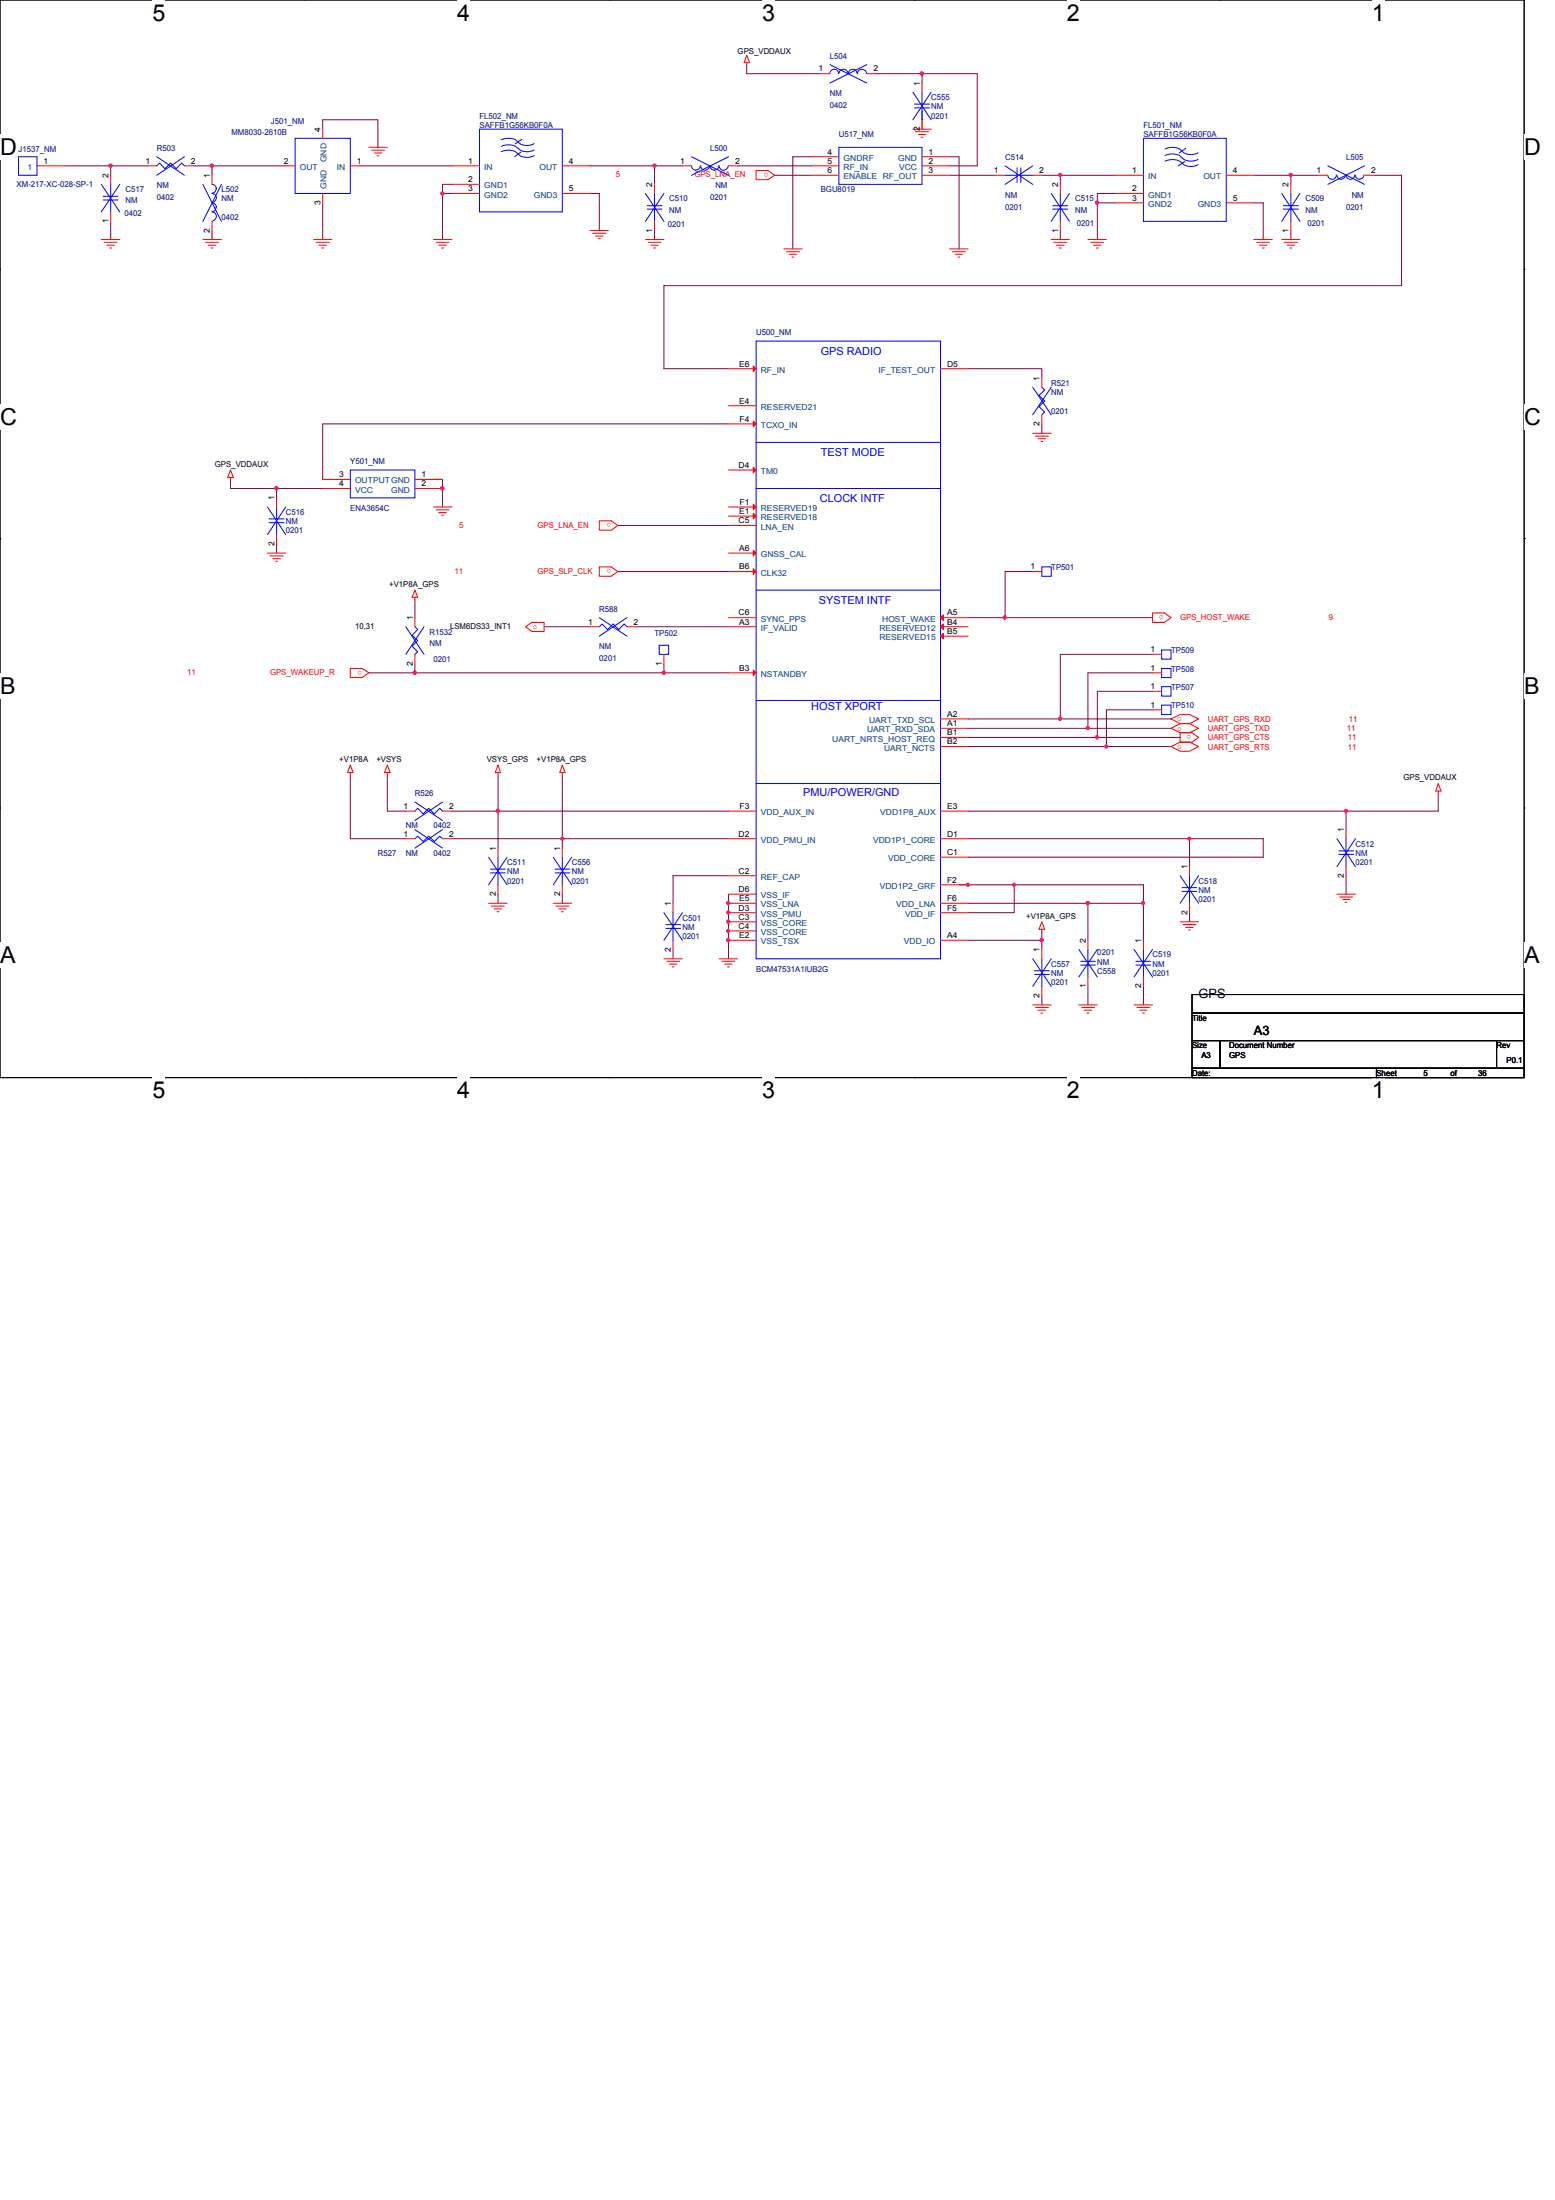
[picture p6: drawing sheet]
<svg xmlns="http://www.w3.org/2000/svg" width="210mm" height="297mm" viewBox="0 0 210 297" stroke-linecap="round" stroke-linejoin="round" font-family="sans-serif">
<path d="M0 0h205.7v145.5h-205.7z" fill="none" stroke="#000" stroke-width=".13"/>
<g fill="#fff">
<path d="M20.6 0h1.7v3.5h-1.7z"/>
<path d="M20.6 145.5h1.7v3.5h-1.7z"/>
</g>
<path d="M41.1 0h.1M41.1 145.5h.1" fill="none" stroke="#000" stroke-width=".13"/>
<g fill="#fff">
<path d="M61.7 0h1.8v3.5h-1.8z"/>
<path d="M61.7 145.5h1.8v3.5h-1.8z"/>
</g>
<path d="M82.3 0h.1M82.3 145.5h.1" fill="none" stroke="#000" stroke-width=".13"/>
<g fill="#fff">
<path d="M102.9 0h1.7v3.5h-1.7z"/>
<path d="M102.9 145.5h1.7v3.5h-1.7z"/>
</g>
<path d="M123.4 0h.1M123.4 145.5h.1" fill="none" stroke="#000" stroke-width=".13"/>
<g fill="#fff">
<path d="M144 0h1.8v3.5h-1.8z"/>
<path d="M144 145.5h1.8v3.5h-1.8z"/>
</g>
<path d="M164.6 0h.1M164.6 145.5h.1" fill="none" stroke="#000" stroke-width=".13"/>
<g fill="#fff">
<path d="M185.2 0h1.7v3.5h-1.7z"/>
<path d="M185.2 145.5h1.7v3.5h-1.7z"/>
<path d="M0 18.2h2.2v3.4h-2.2z"/>
<path d="M205.7 18.2h2.3v3.4h-2.3z"/>
<path d="M0 54.5h2.2v3.5h-2.2z"/>
<path d="M205.7 54.5h2.3v3.5h-2.3z"/>
</g>
<path d="M0 36.4h.1M205.7 36.4h.1" fill="none" stroke="#000" stroke-width=".13"/>
<g fill="#fff">
<path d="M0 90.9h2.1v3.5h-2.1z"/>
<path d="M205.7 90.9h2.1v3.5h-2.1z"/>
</g>
<path d="M0 72.7h.1M205.7 72.7h.1" fill="none" stroke="#000" stroke-width=".13"/>
<g fill="#fff">
<path d="M0 127.3h2.1v3.4h-2.1z"/>
<path d="M205.7 127.3h2.1v3.4h-2.1z"/>
</g>
<path d="M0 109.1h.1M205.7 109.1h.1" fill="none" stroke="#000" stroke-width=".13"/>
<path d="M8.7 22.4h11.2M26.1 22.4h2.5M28.6 31.1v1.2M79.7 22.4h8.6M185.5 23.7h3.7v14.9" fill="none" stroke="#800040" stroke-width=".13"/>
<path d="M14.7 22.2h.4l.1 .2-.1 .1-.2 .1-.2-.1z" fill-rule="evenodd" fill="#f0f"/>
<path d="M14.7 22.2h.4l.1 .2-.1 .1-.2 .1-.2-.1z" fill="none" stroke="#f0f" stroke-width=".13"/>
<path d="M128.2 23.7h6.2M174.2 23.7h3.8M43.6 57.2h54.7M49.8 90.8h6.2" fill="none" stroke="#800040" stroke-width=".13"/>
<path d="M55.8 90.7h.3l.1 .1-.1 .2-.1 .1-.2-.1z" fill-rule="evenodd" fill="#f0f"/>
<path d="M55.8 90.7h.3l.1 .1-.1 .2-.1 .1-.2-.1z" fill="none" stroke="#f0f" stroke-width=".13"/>
<path d="M100.8 8.7v1.2M48.6 22.4h12.4M99.6 22.4h9.9M174.2 23.7v1.2M37.3 66h6.3M130.7 98.3h16.2M130.7 97.1h12.4M130.7 99.6h17.4M130.7 100.8h18.7" fill="none" stroke="#800040" stroke-width=".13"/>
<path d="M37.1 65.8h.4v.1v.2l-.2 .1-.2-.1z" fill-rule="evenodd" fill="#f0f"/>
<path d="M37.1 65.8h.4v.1v.2l-.2 .1-.2-.1z" fill="none" stroke="#f0f" stroke-width=".13"/>
<path d="M104.6 23.7h4.9M59.7 66v2.5M143.1 88.3v8.8h15" fill="none" stroke="#800040" stroke-width=".13"/>
<path d="M142.9 96.9h.4v.1v.2l-.2 .1-.2-.1z" fill-rule="evenodd" fill="#f0f"/>
<path d="M142.9 96.9h.4v.1v.2l-.2 .1-.2-.1z" fill="none" stroke="#f0f" stroke-width=".13"/>
<path d="M155.6 90.8h-8.7v7.5h11.2" fill="none" stroke="#800040" stroke-width=".13"/>
<path d="M146.7 98.1h.3l.1 .2-.1 .1-.2 .1-.1-.1z" fill-rule="evenodd" fill="#f0f"/>
<path d="M146.7 98.1h.3l.1 .2-.1 .1-.2 .1-.1-.1z" fill="none" stroke="#f0f" stroke-width=".13"/>
<path d="M155.6 93.3h-7.5v6.3h11.2" fill="none" stroke="#800040" stroke-width=".13"/>
<path d="M147.9 99.4h.3l.1 .1-.1 .2-.1 .1-.2-.1z" fill-rule="evenodd" fill="#f0f"/>
<path d="M147.9 99.4h.3l.1 .1-.1 .2-.1 .1-.2-.1z" fill="none" stroke="#f0f" stroke-width=".13"/>
<path d="M149.4 95.8v5h8.7" fill="none" stroke="#800040" stroke-width=".13"/>
<path d="M149.2 100.6h.3l.1 .2-.1 .1-.2 .1-.1-.1z" fill-rule="evenodd" fill="#f0f"/>
<path d="M149.2 100.6h.3l.1 .2-.1 .1-.2 .1-.1-.1z" fill="none" stroke="#f0f" stroke-width=".13"/>
<path d="M100.8 9.9h10M118.2 9.9h6.3M131.9 9.9v12.5M140.6 23.7h2.5M58.5 64.7h1.2M143.1 88.3h12.5M149.4 95.8h6.2" fill="none" stroke="#800040" stroke-width=".13"/>
<path d="M142.9 23.5h.4v.1v.2h-.2h-.2z" fill-rule="evenodd" fill="#f0f"/>
<path d="M142.9 23.5h.4v.1v.2h-.2h-.2z" fill="none" stroke="#f0f" stroke-width=".13"/>
<path d="M92.1 22.4h-3.8v2.5" fill="none" stroke="#800040" stroke-width=".13"/>
<path d="M88.2 22.2h.3l.1 .2-.1 .1-.2 .1-.1-.1z" fill-rule="evenodd" fill="#f0f"/>
<path d="M88.2 22.2h.3l.1 .2-.1 .1-.2 .1-.1-.1z" fill="none" stroke="#f0f" stroke-width=".13"/>
<path d="M14.9 22.4v1.3M59.7 26.1h1.3M59.7 26.1v6.2M61 24.9h-1.3v1.2M88.3 31.1v1.2M109.5 21.2h-2.5v12.4M128.2 22.4h3.7M130.7 49.8h9.9v1.2M140.6 57.2v1.3M37.3 66v1.2" fill="none" stroke="#800040" stroke-width=".13"/>
<path d="M59.5 26h.4v.1v.2h-.2h-.2z" fill-rule="evenodd" fill="#f0f"/>
<path d="M59.5 26h.4v.1v.2h-.2h-.2z" fill="none" stroke="#f0f" stroke-width=".13"/>
<path d="M79.7 26.1h1.2v5M169.2 23.7h5" fill="none" stroke="#800040" stroke-width=".13"/>
<path d="M174 23.5h.4l.1 .1-.1 .2h-.2h-.2z" fill-rule="evenodd" fill="#f0f"/>
<path d="M174 23.5h.4l.1 .1-.1 .2h-.2h-.2z" fill="none" stroke="#f0f" stroke-width=".13"/>
<path d="M143.1 23.7h7.5M143.1 31.1v1.2M150.6 26.1h-2.5v1.3" fill="none" stroke="#800040" stroke-width=".13"/>
<path d="M147.9 27.2h.3l.1 .1-.1 .2-.1 .1-.2-.1z" fill-rule="evenodd" fill="#f0f"/>
<path d="M147.9 27.2h.3l.1 .1-.1 .2-.1 .1-.2-.1z" fill="none" stroke="#f0f" stroke-width=".13"/>
<path d="M89.6 38.6h99.6M150.6 27.4h-2.5v4.9M169.2 27.4h1.3v4.9M98.3 120.7v2.5" fill="none" stroke="#800040" stroke-width=".13"/>
<path d="M98.1 123h.3l.1 .2-.1 .1-.1 .1-.2-.1z" fill-rule="evenodd" fill="#f0f"/>
<path d="M98.1 123h.3l.1 .2-.1 .1-.1 .1-.2-.1z" fill="none" stroke="#f0f" stroke-width=".13"/>
<path d="M98.1 121.8h.3l.1 .1-.1 .2-.1 .1-.2-.1z" fill-rule="evenodd" fill="#f0f"/>
<path d="M98.1 121.8h.3l.1 .1-.1 .2-.1 .1-.2-.1z" fill="none" stroke="#f0f" stroke-width=".13"/>
<path d="M98.3 123.2v2.5" fill="none" stroke="#800040" stroke-width=".13"/>
<path d="M98.1 125.5h.3l.1 .2-.1 .1-.1 .1-.2-.1z" fill-rule="evenodd" fill="#f0f"/>
<path d="M98.1 125.5h.3l.1 .2-.1 .1-.1 .1-.2-.1z" fill="none" stroke="#f0f" stroke-width=".13"/>
<path d="M98.1 124.3h.3l.1 .1-.1 .2-.1 .1-.2-.1z" fill-rule="evenodd" fill="#f0f"/>
<path d="M98.1 124.3h.3l.1 .1-.1 .2-.1 .1-.2-.1z" fill="none" stroke="#f0f" stroke-width=".13"/>
<path d="M98.3 125.7v3.8" fill="none" stroke="#800040" stroke-width=".13"/>
<path d="M98.1 126.8h.3l.1 .1-.1 .2-.1 .1-.2-.1z" fill-rule="evenodd" fill="#f0f"/>
<path d="M98.1 126.8h.3l.1 .1-.1 .2-.1 .1-.2-.1z" fill="none" stroke="#f0f" stroke-width=".13"/>
<path d="M75.9 104.6v8.6M98.3 118.2h-7.5v3.8" fill="none" stroke="#800040" stroke-width=".13"/>
<path d="M75.8 113.1h.2l.1 .1-.1 .2-.1 .1-.1-.1z" fill-rule="evenodd" fill="#f0f"/>
<path d="M75.8 113.1h.2l.1 .1-.1 .2-.1 .1-.1-.1z" fill="none" stroke="#f0f" stroke-width=".13"/>
<path d="M83.4 77.2h14.9M52.3 104.6v4.9M130.7 109.5h51M194.1 107v2.5" fill="none" stroke="#800040" stroke-width=".13"/>
<path d="M181.5 109.3h.3l.1 .2-.1 .1-.1 .1-.2-.1z" fill-rule="evenodd" fill="#f0f"/>
<path d="M181.5 109.3h.3l.1 .2-.1 .1-.1 .1-.2-.1z" fill="none" stroke="#f0f" stroke-width=".13"/>
<path d="M130.7 113.2h29.9M194.1 109.5h-12.4v2.5" fill="none" stroke="#800040" stroke-width=".13"/>
<path d="M160.4 113.1h.3v.1v.2l-.2 .1-.1-.1z" fill-rule="evenodd" fill="#f0f"/>
<path d="M160.4 113.1h.3v.1v.2l-.2 .1-.1-.1z" fill="none" stroke="#f0f" stroke-width=".13"/>
<path d="M139.4 77.2h-3.7v6.2M130.7 83.4h5M135.7 83.4h19.9M67.2 109.5v5M98.3 113.2h-22.4v1.3M129.5 119.5h1.2M130.7 115.7h39.8v-2.5h-9.9v3.8M154.3 119.5v2.5M130.7 122h16.2M130.7 127h9.9" fill="none" stroke="#800040" stroke-width=".13"/>
<path d="M135.5 83.2h.3v.2v.1l-.2 .1-.1-.1z" fill-rule="evenodd" fill="#f0f"/>
<path d="M135.5 83.2h.3v.2v.1l-.2 .1-.1-.1z" fill="none" stroke="#f0f" stroke-width=".13"/>
<path d="M89.6 38.6v11.2h8.7M43.6 57.2v7.5M59.7 64.7v1.3" fill="none" stroke="#800040" stroke-width=".13"/>
<path d="M59.5 65.8h.4v.1v.2l-.2 .1-.2-.1z" fill-rule="evenodd" fill="#f0f"/>
<path d="M59.5 65.8h.4v.1v.2l-.2 .1-.2-.1z" fill="none" stroke="#f0f" stroke-width=".13"/>
<path d="M14.9 29.9v2.4M38.6 22.4h-10v1.3M83.4 71h14.9M140.6 125.7v1.3" fill="none" stroke="#800040" stroke-width=".13"/>
<path d="M28.4 22.2h.3l.1 .2-.1 .1-.1 .1-.2-.1z" fill-rule="evenodd" fill="#f0f"/>
<path d="M28.4 22.2h.3l.1 .2-.1 .1-.1 .1-.2-.1z" fill="none" stroke="#f0f" stroke-width=".13"/>
<path d="M43.6 17.4v-1.2h7.4v3.7M124.5 14.9v2.5M124.5 9.9h7.4M43.6 27.4v4.9M128.2 21.2h1.3v12.4M143.1 23.7v1.2" fill="none" stroke="#800040" stroke-width=".13"/>
<path d="M124.3 9.8h.3l.1 .1-.1 .2-.2 .1-.1-.1z" fill-rule="evenodd" fill="#f0f"/>
<path d="M124.3 9.8h.3l.1 .1-.1 .2-.2 .1-.1-.1z" fill="none" stroke="#f0f" stroke-width=".13"/>
<path d="M124.5 9.9v1.3M31.1 64.7v1.3h6.2M154.3 119.5h-17.4v3.7h-6.2M154.3 133.2v2.5" fill="none" stroke="#800040" stroke-width=".13"/>
<path d="M136.7 119.3h.3l.1 .2-.1 .1-.1 .1-.2-.1z" fill-rule="evenodd" fill="#f0f"/>
<path d="M136.7 119.3h.3l.1 .2-.1 .1-.1 .1-.2-.1z" fill="none" stroke="#f0f" stroke-width=".13"/>
<path d="M130.7 119.5h6.2" fill="none" stroke="#800040" stroke-width=".13"/>
<path d="M130.5 119.3h.3l.1 .2-.1 .1-.2 .1-.1-.1z" fill-rule="evenodd" fill="#f0f"/>
<path d="M130.5 119.3h.3l.1 .2-.1 .1-.2 .1-.1-.1z" fill="none" stroke="#f0f" stroke-width=".13"/>
<path d="M146.9 122h7.4" fill="none" stroke="#800040" stroke-width=".13"/>
<path d="M154.2 121.8h.2l.1 .1-.1 .2-.1 .1-.1-.1z" fill-rule="evenodd" fill="#f0f"/>
<path d="M154.2 121.8h.2l.1 .1-.1 .2-.1 .1-.1-.1z" fill="none" stroke="#f0f" stroke-width=".13"/>
<path d="M146.7 121.8h.3l.1 .1-.1 .2-.2 .1-.1-.1z" fill-rule="evenodd" fill="#f0f"/>
<path d="M146.7 121.8h.3l.1 .1-.1 .2-.2 .1-.1-.1z" fill="none" stroke="#f0f" stroke-width=".13"/>
<path d="M52.3 109.5h2.5M67.2 104.6v4.9M146.9 122v5M154.3 122v5" fill="none" stroke="#800040" stroke-width=".13"/>
<path d="M67 109.3h.3l.1 .2-.1 .1-.1 .1-.2-.1z" fill-rule="evenodd" fill="#f0f"/>
<path d="M67 109.3h.3l.1 .2-.1 .1-.1 .1-.2-.1z" fill="none" stroke="#f0f" stroke-width=".13"/>
<path d="M89.6 90.8h8.7M47.3 104.6v8.6h7.5M61 109.5h37.3M61 113.2h14.9M140.6 127v1.2" fill="none" stroke="#800040" stroke-width=".13"/>
<path d="M140.4 126.8h.4v.1v.2l-.2 .1-.2-.1z" fill-rule="evenodd" fill="#f0f"/>
<path d="M140.4 126.8h.4v.1v.2l-.2 .1-.2-.1z" fill="none" stroke="#f0f" stroke-width=".13"/>
<path d="M73.4 84.6h6.3M85.9 84.6h12.4M89.6 89.6v1.2M146.9 133.2v2.5" fill="none" stroke="#800040" stroke-width=".13"/>
<path d="M89.4 90.7h.4v.1v.2l-.2 .1-.2-.1z" fill-rule="evenodd" fill="#f0f"/>
<path d="M89.4 90.7h.4v.1v.2l-.2 .1-.2-.1z" fill="none" stroke="#f0f" stroke-width=".13"/>
<path d="M174.2 31.1v1.2M37.3 73.4v1.3M56 89.6v1.2h33.6M56 80.9v2.5M181.7 118.2v2.5M67.2 120.7v1.3M75.9 120.7v1.3M90.8 128.2v1.3M140.6 134.4v1.3M160.6 123.2v1.3" fill="none" stroke="#800040" stroke-width=".13"/>
<g fill="none" stroke="#f00" stroke-width=".13">
<path d="M43.6 17.4v1.3M49.8 19.9h2.5M100.8 8.5v.2M100.8 7.5l.4 1h-.7zM110.8 9.9h1.2M117 9.9h1.2M123.2 17.4h2.5M123.6 17.8h1.7M124 18.2h1M124.3 18.5h.3M124.5 11.2v1.2M124.5 16.2v1.2"/>
<path d="M5 22.4h3.7M13.7 32.3h2.5M14.1 32.7h1.7M14.4 33.1h1.1M14.8 33.5h.3M14.9 28.6v1.3M14.9 23.7v1.2M19.9 22.4h1.3M24.9 22.4h1.2M27.4 32.3h2.5M27.8 32.7h1.7M28.1 33.1h1"/>
<path d="M28.5 33.5h.2M28.6 23.7v1.2M28.6 29.9v1.2M38.6 22.4h1.2M42.3 32.3h2.5M42.7 32.7h1.7M43.1 33.1h1M43.4 33.5h.3M43.6 26.1v1.3M47.3 22.4h1.3M50.2 20.3h1.7M50.5 20.7h1"/>
<path d="M50.9 21h.2M58.5 32.3h2.5M58.9 32.7h1.7M59.2 33.1h1M59.6 33.5h.3M61 22.4h3.7M61 26.1h3.7M61 24.9h3.7M75.9 22.4h3.8M75.9 26.1h3.8M79.7 31.1h2.4M80 31.5h1.8"/>
<path d="M80.4 31.9h1M80.8 32.2h.2M87.1 32.3h2.5M87.5 32.7h1.7M87.9 33.1h1M88.2 33.5h.3M88.3 29.9v1.2M88.3 24.9v1.2M92.1 22.4h1.2M98.3 22.4h1.3M102.1 23h1.6l.9 .7-.9 .6h-1.6zM105.8 33.6h2.5"/>
<path d="M106.2 34h1.7M106.6 34.3h.9M106.9 34.7h.2M109.5 21.2h3.7M109.5 22.4h3.7M109.5 23.7h3.7M124.5 21.2h3.7M124.5 22.4h3.7M124.5 23.7h3.7M128.2 33.6h2.5M128.6 34h1.7M128.9 34.3h1"/>
<path d="M129.3 34.7h.3M134.4 23.7h1.3M139.4 23.7h1.2M141.9 32.3h2.5M142.2 32.7h1.8M142.6 33.1h1M143 33.5h.3M143.1 29.9v1.2M143.1 24.9v1.2M146.9 32.3h2.5M147.2 32.7h1.8M147.6 33.1h1"/>
<path d="M148 33.5h.3M150.6 23.7h3.7M150.6 27.4h3.7M150.6 26.1h3.7M165.5 23.7h3.7M165.5 27.4h3.7M169.2 32.3h2.5M169.6 32.7h1.8M170 33.1h1M170.4 33.5h.2M173 32.3h2.5M173.4 32.7h1.7"/>
<path d="M173.7 33.1h1.1M174.1 33.5h.3M174.2 29.9v1.2M174.2 24.9v1.2M178 23.7h1.2M184.2 23.7h1.3M139.4 58.5h2.5M139.8 58.9h1.7M140.1 59.2h1M140.5 59.6h.3M140.6 51v1.3M140.6 56v1.2"/>
<path d="M31.1 64.5v.2M31.1 63.5l.4 1h-.8zM36.1 74.7h2.5M36.4 75.1h1.8M36.8 75.4h1M37.2 75.8h.3M37.3 67.2v1.3M37.3 72.2v1.2M43.6 64.7h3.7M43.6 66h3.7M56 79.7l.4 .9h-.8zM56 64.7h3.7"/>
<path d="M56 66h3.7M58.5 68.5h2.5M58.9 68.8h1.7M59.2 69.2h1M59.6 69.6h.3M80.9 76.5h1.6l.9 .7-.9 .6h-1.6zM80.9 70.3h1.6l.9 .7-.9 .6h-1.6zM139.4 77.2h1.2M47.3 90.3h1.6l.9 .5-.9 .7h-1.6zM56 80.6v.3M56 83.4v1.2M56 88.3v1.3"/>
<path d="M71 84.6l.8-.6h1.6v1.3h-1.6zM79.7 84.6h1.2M84.6 84.6h1.3M89.6 88.3v1.3M155.6 82.8h1.6l.9 .6-.9 .6h-1.6zM155.6 90.8h1.2M155.6 95.8h1.2M155.6 93.3h1.2M155.6 88.3h1.2M158.1 97.1l1.2-.6h1.3l1.2 .6-1.2 .6h-1.3zM158.1 98.3l1.2-.6h1.3l1.2 .6-1.2 .6h-1.3zM159.3 98.9h1.6l.9 .7-.9 .6h-1.6z"/>
<path d="M47.3 104.3v.3M47.3 103.3l.4 1h-.8zM52.3 103.3l.4 1h-.8zM52.3 104.3v.3M54.8 109.5h1.2M54.8 113.2h1.2M59.7 109.5h1.3M59.7 113.2h1.3M67.2 103.3l.4 1h-.8zM67.2 104.3v.3M67.2 114.5v1.2M67.2 119.5v1.2"/>
<path d="M75.9 103.3l.4 1h-.7zM75.9 104.3v.3M75.9 114.5v1.2M75.9 119.5v1.2M158.1 100.8l1.2-.6h1.3l1.2 .6-1.2 .6h-1.3zM160.6 117v1.2M181.7 112v1.2M181.7 117v1.2M194.1 105.8l.4 1h-.7zM194.1 106.8v.2M66 122h2.5M66.3 122.3h1.8"/>
<path d="M66.7 122.7h1M67.1 123.1h.3M74.7 122h2.5M75.1 122.3h1.7M75.4 122.7h1M75.8 123.1h.2M89.6 129.5h2.5M90 129.8h1.7M90.3 130.2h1.1M90.7 130.6h.3M90.8 122v1.2M90.8 127v1.2"/>
<path d="M97.1 129.5h2.5M97.5 129.8h1.7M97.8 130.2h1M98.2 130.6h.3M139.4 135.7h2.5M139.8 136h1.7M140.1 136.4h1M140.5 136.8h.3M140.6 124.5l.4 1h-.7zM140.6 125.5v.2M140.6 128.2v1.3M140.6 133.2v1.2"/>
<path d="M145.6 135.7h2.5M146 136h1.7M146.3 136.4h1.1M146.7 136.8h.3M146.9 131.9v1.3M146.9 127v1.2M153.1 135.7h2.5M153.5 136h1.7M153.8 136.4h1M154.2 136.8h.3M154.3 127v1.2M154.3 131.9v1.3"/>
<path d="M159.3 124.5h2.5M159.7 124.8h1.7M160.1 125.2h.9M160.4 125.6h.3M160.6 122v1.2M180.5 120.7h2.5M180.8 121.1h1.8M181.2 121.5h1M181.6 121.8h.2"/>
</g>
<path d="M160.9 134.3h44.8v2.5h-44.8zM160.9 136.8h44.8v3.7h-44.8zM160.9 140.5h3.8v3.7h-3.8zM160.9 144.2h24.9v1.3h-24.9zM164.7 140.5h37.3v3.7h-37.3zM185.8 144.2h19.9v1.3h-19.9zM202 140.5h3.7v3.7h-3.7z" fill="none" stroke="#000" stroke-width=".13"/>
<g fill="none" stroke="#00f" stroke-width=".13">
<path d="M39.8 18.7h7.5v7.4h-7.5zM64.7 17.4h11.2v11.2h-11.2zM67.6 18.9l.8-.2a1.58 1.58 0 0 1 1.4 .5M67.7 19.8a1.96 1.96 0 0 1 2.1 .2M69.9 20a1.78 1.78 0 0 0 2.2 .2M69.9 19.1a1.78 1.78 0 0 0 2.2 .3M70.4 18.8l-.8 .6M112 8.7l5 2.5M113.2 9.9a.59 .59 0 0 0-.6-.5 .59 .59 0 0 0-.6 .5M113.2 19.9h11.3v5h-11.3zM114.5 9.9a.61 .61 0 0 0-.6-.5 .61 .61 0 0 0-.7 .5M115.7 9.9a.59 .59 0 0 0-.6-.5 .59 .59 0 0 0-.6 .5"/>
<path d="M117 9.9a.61 .61 0 0 0-.6-.5 .61 .61 0 0 0-.7 .5M117 8.7l-5 2.5M123.2 12.4l2.5 3.8M123.4 14.1h2.1M123.4 14.6h2.1M124.5 12.4v1.7M124.5 14.6v1.6M125.7 12.4l-2.5 3.8M154.3 18.7h11.2v11.2h-11.2zM2.5 21.2h2.5v2.5h-2.5zM13.7 24.9l2.5 3.7M13.9 27h2"/>
<path d="M13.9 26.5h2M14.9 27v1.6M14.9 24.9v1.6M16.2 24.9l-2.5 3.7M21.2 21.2l3.7 2.5M21.2 22.4l.3-.4 .8 .8 .7-.8 .8 .8 .7-.8 .4 .4M24.9 21.2l-3.7 2.5M27.4 24.9l2.5 5M28.6 24.9a.59 .59 0 0 1 .6 .6 .59 .59 0 0 1-.6 .6M28.6 27.4a.59 .59 0 0 1 .6 .6 .59 .59 0 0 1-.6 .6M28.6 26.1a.61 .61 0 0 1 .6 .6 .61 .61 0 0 1-.6 .6M28.6 28.6a.61 .61 0 0 1 .6 .6 .61 .61 0 0 1-.6 .6"/>
<path d="M29.9 24.9l-2.5 5M67.6 20.5l.8-.2a1.57 1.57 0 0 1 1.4 .5M69.9 20.7a1.78 1.78 0 0 0 2.2 .3M70.3 20.5l-.8 .7M87.1 26.1l2.5 3.8M87.4 28.2h2M87.4 27.8h2M88.3 28.2v1.7M88.3 26.1v1.7M89.6 26.1l-2.5 3.8M93.3 22.4a.59 .59 0 0 0 .6 .6 .59 .59 0 0 0 .6-.6M93.3 21.2l5 2.5"/>
<path d="M94.6 22.4a.61 .61 0 0 0 .6 .6 .61 .61 0 0 0 .6-.6M95.8 22.4a.59 .59 0 0 0 .5 .6 .59 .59 0 0 0 .6-.3l.1-.3M97.1 22.4a.61 .61 0 0 0 .6 .6 .61 .61 0 0 0 .6-.6M98.3 21.2l-5 2.5M135.7 23.7h1.6M135.7 22.4l3.7 2.5M137.3 22.6v2M137.8 22.6v2M137.8 23.7h1.6M139.4 22.4l-3.7 2.5M141.9 26.1l2.5 3.8M142.1 28.2h2"/>
<path d="M142.1 27.8h2M143.1 28.2v1.7M143.1 26.1v1.7M144.4 26.1l-2.5 3.8M157.3 20.1l.7-.2a1.57 1.57 0 0 1 1.5 .5M157.3 21.8a2.02 2.02 0 0 1 2.2 .2M157.3 21l.7-.2a1.58 1.58 0 0 1 1.5 .5M159.6 21.3a1.78 1.78 0 0 0 2.1 .2M159.6 22a1.78 1.78 0 0 0 2.1 .2M159.6 20.4a1.78 1.78 0 0 0 2.1 .2M159.9 21.8l-.9 .6M160.1 20l-.9 .7"/>
<path d="M173 26.1l2.5 3.8M173.2 28.2h2.1M173.2 27.8h2.1M174.2 28.2v1.7M174.2 26.1v1.7M175.5 26.1l-2.5 3.8M179.2 22.4l5 2.5M180.4 23.6a.57 .57 0 0 1-.6 .6 .57 .57 0 0 1-.6-.5M181.6 23.6a.57 .57 0 0 1-.5 .6 .57 .57 0 0 1-.6-.5M182.9 23.6a.59 .59 0 0 1-.6 .6 .59 .59 0 0 1-.6-.5M184.1 23.6a.57 .57 0 0 1-.5 .6 .57 .57 0 0 1-.6-.5M184.2 22.4l-5 2.5"/>
<path d="M102.1 46.1h24.9v83.4h-24.9zM102.1 59.7h24.9M139.4 52.3l2.5 3.7M140.6 52.3l.4 .4-.7 .7 .7 .7-.7 .8 .7 .7-.4 .4M141.9 52.3l-2.5 3.7M36.1 68.5l2.5 3.7M36.3 70.1h2.1M36.3 70.6h2.1M37.3 68.5v1.6M37.3 70.6v1.6M38.6 68.5l-2.5 3.7M47.3 63.5h8.7v3.7h-8.7z"/>
<path d="M102.1 66h24.9M102.1 79.7h24.9M140.6 76.5h1.3v1.3h-1.3zM54.8 84.6l2.4 3.7M56 84.6l.4 .4-.8 .8 .8 .7-.8 .7 .8 .8-.4 .3M57.2 84.6l-2.4 3.7M80.9 83.4l3.7 2.5M80.9 84.6l.4-.4 .7 .8 .8-.8 .7 .8 .7-.8 .4 .4M84.6 83.4l-3.7 2.5M89 87.1h1.3v1.2h-1.3zM102.1 94.6h24.9M156.8 90.3h1.3v1.2h-1.3z"/>
<path d="M156.8 95.2h1.3v1.3h-1.3zM156.8 92.7h1.3v1.3h-1.3zM156.8 87.8h1.3v1.2h-1.3zM56 109.5l.4-.4 .7 .8 .8-.8 .7 .8 .8-.8 .3 .4M56 113.2l.4-.3 .7 .7 .8-.7 .7 .7 .8-.7 .3 .3M56 108.3l3.7 2.5M56 112l3.7 2.5M59.7 108.3l-3.7 2.5M59.7 112l-3.7 2.5M66 115.7l2.5 3.8M66.2 117.3h2M66.2 117.9h2"/>
<path d="M67.2 115.7v1.6M67.2 117.9v1.6M68.5 115.7l-2.5 3.8M74.7 115.7l2.5 3.8M74.9 117.3h2M74.9 117.9h2M75.9 115.7v1.6M75.9 117.9v1.6M77.2 115.7l-2.5 3.8M102.1 105.8h24.9M159.3 118.2l2.5 3.8M159.6 119.8h1.9"/>
<path d="M160.6 118.2v1.6M161.8 118.2l-2.5 3.8M180.5 113.2l2.5 3.8M180.7 114.9h2M180.7 115.4h2M181.7 113.2v1.7M181.7 115.4v1.6M183 113.2l-2.5 3.8M89.6 123.2l2.5 3.8M89.9 124.8h2M89.9 125.3h2M90.8 123.2v1.6"/>
<path d="M90.8 125.3v1.7M92.1 123.2l-2.5 3.8M139.4 129.5l2.5 3.7M139.7 131.1h1.9M139.7 131.6h1.9M140.6 129.5v1.6M140.6 131.6v1.6M141.9 129.5l-2.5 3.7M145.6 128.2l2.5 3.7M145.9 130.3h2M145.9 129.8h2M146.9 130.3v1.6"/>
<path d="M146.9 128.2v1.6M148.1 128.2l-2.5 3.7M153.1 128.2l2.5 3.7M153.3 129.8h2M153.3 130.3h2M154.3 128.2v1.6M154.3 130.3v1.6M155.6 128.2l-2.5 3.7M159.6 120.4h1.9M160.6 120.4v1.6"/>
</g>
<path d="M101.7 76.8l.4 .4-.4 .4z" fill="#f00"/>
<path d="M98.3 77.2h3.8M101.7 76.8l.4 .4-.4 .4z" fill="none" stroke="#f00" stroke-width=".13"/>
<path d="M101.7 74.3l.4 .4-.4 .4z" fill="#f00"/>
<path d="M98.3 74.7h3.8M101.7 74.3l.4 .4-.4 .4z" fill="none" stroke="#f00" stroke-width=".13"/>
<path d="M101.7 56.9l.4 .3-.4 .4z" fill="#f00"/>
<path d="M98.3 57.2h3.8M101.7 56.9l.4 .3-.4 .4z" fill="none" stroke="#f00" stroke-width=".13"/>
<path d="M101.7 49.4l.4 .4-.4 .4z" fill="#f00"/>
<g fill="none" stroke="#f00" stroke-width=".13">
<path d="M98.3 49.8h3.8M101.7 49.4l.4 .4-.4 .4zM127 49.8h3.7M98.3 71h3.8M98.3 83.4h3.8M98.3 84.6h3.8M127 98.3h3.7M127 99.6h3.7M127 97.1h3.7M98.3 113.2h3.8M127 109.5h3.7M127 100.8h3.7"/>
<path d="M127 113.2h3.7M127 115.7h3.7M127 119.5h3.7M98.3 125.7h3.8M98.3 124.5h3.8M98.3 123.2h3.8M98.3 120.7h3.8M98.3 122h3.8M127 122h3.7M127 123.2h3.7M127 127h3.7"/>
</g>
<path d="M101.7 90.5l.4 .3-.4 .4z" fill="#f00"/>
<path d="M98.3 90.8h3.8M101.7 90.5l.4 .3-.4 .4zM98.3 109.5h3.8" fill="none" stroke="#f00" stroke-width=".13"/>
<path d="M101.7 63.1l.4 .4-.4 .3z" fill="#f00"/>
<path d="M98.3 63.5h3.8M101.7 63.1l.4 .4-.4 .3zM98.3 118.2h3.8M98.3 127h3.8" fill="none" stroke="#f00" stroke-width=".13"/>
<path d="M127 83.4l.3-.4v.8z" fill="#f00"/>
<path d="M127 83.4l.3-.4v.8zM127 83.4h3.7" fill="none" stroke="#f00" stroke-width=".13"/>
<path d="M127 84.6l.3-.4v.8z" fill="#f00"/>
<path d="M127 84.6l.3-.4v.8zM127 84.6h3.7" fill="none" stroke="#f00" stroke-width=".13"/>
<path d="M127 85.9l.3-.4v.8z" fill="#f00"/>
<path d="M98.3 54.8h3.8M127 85.9l.3-.4v.8zM127 85.9h3.7" fill="none" stroke="#f00" stroke-width=".13"/>
<path d="M101.7 68.1l.4 .4-.4 .3z" fill="#f00"/>
<path d="M98.3 68.5h3.8M101.7 68.1l.4 .4-.4 .3z" fill="none" stroke="#f00" stroke-width=".13"/>
<path d="M101.7 69.3l.4 .4-.4 .4z" fill="#f00"/>
<path d="M98.3 69.7h3.8M101.7 69.3l.4 .4-.4 .4z" fill="none" stroke="#f00" stroke-width=".13"/>
<path d="M14.7 22.2h.4l.1 .2-.1 .1-.2 .1-.2-.1z" fill-rule="evenodd" fill="#f0f"/>
<path d="M14.7 22.2h.4l.1 .2-.1 .1-.2 .1-.2-.1z" fill="none" stroke="#f0f" stroke-width=".13"/>
<path d="M55.8 90.7h.3l.1 .1-.1 .2-.1 .1-.2-.1z" fill-rule="evenodd" fill="#f0f"/>
<path d="M55.8 90.7h.3l.1 .1-.1 .2-.1 .1-.2-.1z" fill="none" stroke="#f0f" stroke-width=".13"/>
<path d="M37.1 65.8h.4v.1v.2l-.2 .1-.2-.1z" fill-rule="evenodd" fill="#f0f"/>
<path d="M37.1 65.8h.4v.1v.2l-.2 .1-.2-.1z" fill="none" stroke="#f0f" stroke-width=".13"/>
<path d="M142.9 96.9h.4v.1v.2l-.2 .1-.2-.1z" fill-rule="evenodd" fill="#f0f"/>
<path d="M142.9 96.9h.4v.1v.2l-.2 .1-.2-.1z" fill="none" stroke="#f0f" stroke-width=".13"/>
<path d="M146.7 98.1h.3l.1 .2-.1 .1-.2 .1-.1-.1z" fill-rule="evenodd" fill="#f0f"/>
<path d="M146.7 98.1h.3l.1 .2-.1 .1-.2 .1-.1-.1z" fill="none" stroke="#f0f" stroke-width=".13"/>
<path d="M147.9 99.4h.3l.1 .1-.1 .2-.1 .1-.2-.1z" fill-rule="evenodd" fill="#f0f"/>
<path d="M147.9 99.4h.3l.1 .1-.1 .2-.1 .1-.2-.1z" fill="none" stroke="#f0f" stroke-width=".13"/>
<path d="M149.2 100.6h.3l.1 .2-.1 .1-.2 .1-.1-.1z" fill-rule="evenodd" fill="#f0f"/>
<path d="M149.2 100.6h.3l.1 .2-.1 .1-.2 .1-.1-.1z" fill="none" stroke="#f0f" stroke-width=".13"/>
<path d="M142.9 23.5h.4v.1v.2h-.2h-.2z" fill-rule="evenodd" fill="#f0f"/>
<path d="M142.9 23.5h.4v.1v.2h-.2h-.2z" fill="none" stroke="#f0f" stroke-width=".13"/>
<path d="M88.2 22.2h.3l.1 .2-.1 .1-.2 .1-.1-.1z" fill-rule="evenodd" fill="#f0f"/>
<path d="M88.2 22.2h.3l.1 .2-.1 .1-.2 .1-.1-.1z" fill="none" stroke="#f0f" stroke-width=".13"/>
<path d="M59.5 26h.4v.1v.2h-.2h-.2z" fill-rule="evenodd" fill="#f0f"/>
<path d="M59.5 26h.4v.1v.2h-.2h-.2z" fill="none" stroke="#f0f" stroke-width=".13"/>
<path d="M174 23.5h.4l.1 .1-.1 .2h-.2h-.2z" fill-rule="evenodd" fill="#f0f"/>
<path d="M174 23.5h.4l.1 .1-.1 .2h-.2h-.2z" fill="none" stroke="#f0f" stroke-width=".13"/>
<path d="M147.9 27.2h.3l.1 .1-.1 .2-.1 .1-.2-.1z" fill-rule="evenodd" fill="#f0f"/>
<path d="M147.9 27.2h.3l.1 .1-.1 .2-.1 .1-.2-.1z" fill="none" stroke="#f0f" stroke-width=".13"/>
<path d="M98.1 123h.3l.1 .2-.1 .1-.1 .1-.2-.1z" fill-rule="evenodd" fill="#f0f"/>
<path d="M98.1 123h.3l.1 .2-.1 .1-.1 .1-.2-.1z" fill="none" stroke="#f0f" stroke-width=".13"/>
<path d="M98.1 121.8h.3l.1 .1-.1 .2-.1 .1-.2-.1z" fill-rule="evenodd" fill="#f0f"/>
<path d="M98.1 121.8h.3l.1 .1-.1 .2-.1 .1-.2-.1z" fill="none" stroke="#f0f" stroke-width=".13"/>
<path d="M98.1 125.5h.3l.1 .2-.1 .1-.1 .1-.2-.1z" fill-rule="evenodd" fill="#f0f"/>
<path d="M98.1 125.5h.3l.1 .2-.1 .1-.1 .1-.2-.1z" fill="none" stroke="#f0f" stroke-width=".13"/>
<path d="M98.1 124.3h.3l.1 .1-.1 .2-.1 .1-.2-.1z" fill-rule="evenodd" fill="#f0f"/>
<path d="M98.1 124.3h.3l.1 .1-.1 .2-.1 .1-.2-.1z" fill="none" stroke="#f0f" stroke-width=".13"/>
<path d="M98.1 126.8h.3l.1 .1-.1 .2-.1 .1-.2-.1z" fill-rule="evenodd" fill="#f0f"/>
<path d="M98.1 126.8h.3l.1 .1-.1 .2-.1 .1-.2-.1z" fill="none" stroke="#f0f" stroke-width=".13"/>
<path d="M75.8 113.1h.2l.1 .1-.1 .2-.1 .1-.1-.1z" fill-rule="evenodd" fill="#f0f"/>
<path d="M75.8 113.1h.2l.1 .1-.1 .2-.1 .1-.1-.1z" fill="none" stroke="#f0f" stroke-width=".13"/>
<path d="M181.5 109.3h.3l.1 .2-.1 .1-.1 .1-.2-.1z" fill-rule="evenodd" fill="#f0f"/>
<path d="M181.5 109.3h.3l.1 .2-.1 .1-.1 .1-.2-.1z" fill="none" stroke="#f0f" stroke-width=".13"/>
<path d="M160.4 113.1h.3v.1v.2l-.2 .1-.1-.1z" fill-rule="evenodd" fill="#f0f"/>
<path d="M160.4 113.1h.3v.1v.2l-.2 .1-.1-.1z" fill="none" stroke="#f0f" stroke-width=".13"/>
<path d="M135.5 83.2h.3v.2v.1l-.2 .1-.1-.1z" fill-rule="evenodd" fill="#f0f"/>
<path d="M135.5 83.2h.3v.2v.1l-.2 .1-.1-.1z" fill="none" stroke="#f0f" stroke-width=".13"/>
<path d="M59.5 65.8h.4v.1v.2l-.2 .1-.2-.1z" fill-rule="evenodd" fill="#f0f"/>
<path d="M59.5 65.8h.4v.1v.2l-.2 .1-.2-.1z" fill="none" stroke="#f0f" stroke-width=".13"/>
<path d="M28.4 22.2h.3l.1 .2-.1 .1-.1 .1-.2-.1z" fill-rule="evenodd" fill="#f0f"/>
<path d="M28.4 22.2h.3l.1 .2-.1 .1-.1 .1-.2-.1z" fill="none" stroke="#f0f" stroke-width=".13"/>
<path d="M124.3 9.8h.3l.1 .1-.1 .2-.2 .1-.1-.1z" fill-rule="evenodd" fill="#f0f"/>
<path d="M124.3 9.8h.3l.1 .1-.1 .2-.2 .1-.1-.1z" fill="none" stroke="#f0f" stroke-width=".13"/>
<path d="M136.7 119.3h.3l.1 .2-.1 .1-.1 .1-.2-.1z" fill-rule="evenodd" fill="#f0f"/>
<path d="M136.7 119.3h.3l.1 .2-.1 .1-.1 .1-.2-.1z" fill="none" stroke="#f0f" stroke-width=".13"/>
<path d="M130.5 119.3h.3l.1 .2-.1 .1-.2 .1-.1-.1z" fill-rule="evenodd" fill="#f0f"/>
<path d="M130.5 119.3h.3l.1 .2-.1 .1-.2 .1-.1-.1z" fill="none" stroke="#f0f" stroke-width=".13"/>
<path d="M154.2 121.8h.2l.1 .1-.1 .2-.1 .1-.1-.1z" fill-rule="evenodd" fill="#f0f"/>
<path d="M154.2 121.8h.2l.1 .1-.1 .2-.1 .1-.1-.1z" fill="none" stroke="#f0f" stroke-width=".13"/>
<path d="M146.7 121.8h.3l.1 .1-.1 .2-.2 .1-.1-.1z" fill-rule="evenodd" fill="#f0f"/>
<path d="M146.7 121.8h.3l.1 .1-.1 .2-.2 .1-.1-.1z" fill="none" stroke="#f0f" stroke-width=".13"/>
<path d="M67 109.3h.3l.1 .2-.1 .1-.1 .1-.2-.1z" fill-rule="evenodd" fill="#f0f"/>
<path d="M67 109.3h.3l.1 .2-.1 .1-.1 .1-.2-.1z" fill="none" stroke="#f0f" stroke-width=".13"/>
<path d="M140.4 126.8h.4v.1v.2l-.2 .1-.2-.1z" fill-rule="evenodd" fill="#f0f"/>
<path d="M140.4 126.8h.4v.1v.2l-.2 .1-.2-.1z" fill="none" stroke="#f0f" stroke-width=".13"/>
<path d="M89.4 90.7h.4v.1v.2l-.2 .1-.2-.1z" fill-rule="evenodd" fill="#f0f"/>
<path d="M89.4 90.7h.4v.1v.2l-.2 .1-.2-.1z" fill="none" stroke="#f0f" stroke-width=".13"/>
<g font-size="3.1">
<text x="20.6" y="2.8">5</text>
<text x="61.7" y="2.8">4</text>
<text x="102.9" y="2.8">3</text>
<text x="144" y="2.8">2</text>
<text x="185.2" y="2.8">1</text>
<text x="0" y="21">D</text>
<text x="205.7" y="21">D</text>
<text x="0" y="57.3">C</text>
<text x="205.7" y="57.3">C</text>
<text x="0" y="93.7">B</text>
<text x="205.7" y="93.7">B</text>
<text x="0" y="130">A</text>
<text x="205.7" y="130">A</text>
<text x="20.6" y="148.3">5</text>
<text x="61.7" y="148.3">4</text>
<text x="102.9" y="148.3">3</text>
<text x="144" y="148.3">2</text>
<text x="185.2" y="148.3">1</text>
</g>
<g font-size="1.7">
<text x="161.8" y="134.8">GPS</text>
<text x="169.2" y="139.7">A3</text>
</g>
<g font-size="1.5" fill="#00f">
<text x="110.8" y="47.9">GPS RADIO</text>
<text x="110.8" y="61.6">TEST MODE</text>
<text x="110.7" y="67.8">CLOCK INTF</text>
<text x="110.5" y="81.5">SYSTEM INTF</text>
<text x="109.5" y="95.9">HOST XPORT</text>
<text x="108.4" y="107.5">PMU/POWER/GND</text>
</g>
<g font-size="1.1">
<text x="99.6" y="7.3">GPS_VDDAUX</text>
<text x="110.5" y="9.7">1</text>
<text x="117.9" y="9.7">2</text>
<text x="124.2" y="11.6" transform="rotate(-90 124.2 11.6)">1</text>
<text x="43.3" y="17.8" transform="rotate(-90 43.3 17.8)">4</text>
<text x="124.2" y="17.7" transform="rotate(-90 124.2 17.7)">2</text>
<text x="5.9" y="22.1">1</text>
<text x="19.6" y="22.1">1</text>
<text x="25.8" y="22.1">2</text>
<text x="38.3" y="22.1">2</text>
<text x="48.2" y="22.1">1</text>
<text x="63.2" y="22.1">1</text>
<text x="76.8" y="22.1">4</text>
<text x="91.8" y="22.1">1</text>
<text x="99.2" y="22.1">2</text>
<text x="111.7" y="20.9">4</text>
<text x="111.7" y="22.1">5</text>
<text x="111.7" y="23.4">6</text>
<text x="125.3" y="23.4">3</text>
<text x="125.3" y="20.9">1</text>
<text x="125.3" y="22.1">2</text>
<text x="134.2" y="23.4">1</text>
<text x="140.3" y="23.4">2</text>
<text x="152.8" y="23.4">1</text>
<text x="166.4" y="23.4">4</text>
<text x="177.7" y="23.4">1</text>
<text x="185.1" y="23.4">2</text>
<text x="14.6" y="24" transform="rotate(-90 14.6 24)">2</text>
<text x="28.3" y="24" transform="rotate(-90 28.3 24)">1</text>
<text x="43.3" y="27.6" transform="rotate(-90 43.3 27.6)">3</text>
<text x="63.2" y="25.8">3</text>
<text x="63.2" y="24.6">2</text>
<text x="76.8" y="25.8">5</text>
<text x="88.1" y="25.2" transform="rotate(-90 88.1 25.2)">2</text>
<text x="142.8" y="25.2" transform="rotate(-90 142.8 25.2)">2</text>
<text x="152.8" y="27.1">3</text>
<text x="152.8" y="25.8">2</text>
<text x="166.4" y="27.1">5</text>
<text x="173.9" y="25.2" transform="rotate(-90 173.9 25.2)">2</text>
<text x="14.6" y="30.1" transform="rotate(-90 14.6 30.1)">1</text>
<text x="28.3" y="31.4" transform="rotate(-90 28.3 31.4)">2</text>
<text x="88.1" y="31.4" transform="rotate(-90 88.1 31.4)">1</text>
<text x="142.8" y="31.4" transform="rotate(-90 142.8 31.4)">1</text>
<text x="173.9" y="31.4" transform="rotate(-90 173.9 31.4)">1</text>
<text x="99.8" y="49.5">E6</text>
<text x="127.8" y="49.5">D5</text>
<text x="140.3" y="51.4" transform="rotate(-90 140.3 51.4)">1</text>
<text x="99.8" y="54.5">E4</text>
<text x="99.8" y="56.9">F4</text>
<text x="140.3" y="57.5" transform="rotate(-90 140.3 57.5)">2</text>
<text x="29" y="63">GPS_VDDAUX</text>
<text x="45.8" y="64.4">3</text>
<text x="45.8" y="65.7">4</text>
<text x="56.9" y="64.4">1</text>
<text x="56.9" y="65.7">2</text>
<text x="99.7" y="63.2">D4</text>
<text x="37" y="67.6" transform="rotate(-90 37 67.6)">1</text>
<text x="99.7" y="70.7">C5</text>
<text x="99.8" y="69.4">E1</text>
<text x="99.8" y="68.2">F1</text>
<text x="37" y="73.7" transform="rotate(-90 37 73.7)">2</text>
<text x="99.8" y="76.9">B6</text>
<text x="99.8" y="74.4">A6</text>
<text x="139.1" y="76.9">1</text>
<text x="52.5" y="79.2">+V1P8A_GPS</text>
<text x="55.7" y="83.7" transform="rotate(-90 55.7 83.7)">1</text>
<text x="99.7" y="83.1">C6</text>
<text x="127.8" y="83.1">A5</text>
<text x="47.9" y="85">10,31</text>
<text x="55.7" y="89.9" transform="rotate(-90 55.7 89.9)">2</text>
<text x="60.7" y="85">LSM6DS33_INT1</text>
<text x="79.4" y="84.3">1</text>
<text x="85.5" y="84.3">2</text>
<text x="89.3" y="89.9" transform="rotate(-90 89.3 89.9)">1</text>
<text x="99.8" y="84.3">A3</text>
<text x="127.8" y="84.3">B4</text>
<text x="127.8" y="85.6">B5</text>
<text x="155.3" y="88.1">1</text>
<text x="99.8" y="90.6">B3</text>
<text x="155.3" y="90.6">1</text>
<text x="155.3" y="95.5">1</text>
<text x="155.3" y="93">1</text>
<text x="127.8" y="99.3">B1</text>
<text x="127.8" y="98">A1</text>
<text x="127.8" y="100.5">B2</text>
<text x="127.8" y="96.8">A2</text>
<text x="45.8" y="102.9">+V1P8A</text>
<text x="50.8" y="102.9">+VSYS</text>
<text x="65.7" y="102.9">VSYS_GPS</text>
<text x="72.4" y="102.9">+V1P8A_GPS</text>
<text x="189.4" y="105.4">GPS_VDDAUX</text>
<text x="54.5" y="109.2">1</text>
<text x="54.5" y="112.9">1</text>
<text x="60.6" y="109.2">2</text>
<text x="60.6" y="112.9">2</text>
<text x="99.7" y="112.9">D2</text>
<text x="99.8" y="109.2">F3</text>
<text x="127.8" y="112.9">D1</text>
<text x="127.8" y="109.2">E3</text>
<text x="181.4" y="112.4" transform="rotate(-90 181.4 112.4)">1</text>
<text x="66.9" y="114.9" transform="rotate(-90 66.9 114.9)">1</text>
<text x="75.6" y="114.9" transform="rotate(-90 75.6 114.9)">1</text>
<text x="99.7" y="117.9">C2</text>
<text x="127.8" y="115.4">C1</text>
<text x="127.8" y="119.2">F2</text>
<text x="160.3" y="117.3" transform="rotate(-90 160.3 117.3)">1</text>
<text x="181.4" y="118.5" transform="rotate(-90 181.4 118.5)">2</text>
<text x="66.9" y="121" transform="rotate(-90 66.9 121)">2</text>
<text x="75.6" y="121" transform="rotate(-90 75.6 121)">2</text>
<text x="90.6" y="122.3" transform="rotate(-90 90.6 122.3)">1</text>
<text x="99.7" y="125.4">C4</text>
<text x="99.7" y="124.2">C3</text>
<text x="99.7" y="122.9">D3</text>
<text x="99.7" y="120.4">D6</text>
<text x="99.8" y="121.7">E5</text>
<text x="127.8" y="121.7">F6</text>
<text x="127.8" y="122.9">F5</text>
<text x="138.5" y="124">+V1P8A_GPS</text>
<text x="160.3" y="123.5" transform="rotate(-90 160.3 123.5)">2</text>
<text x="90.6" y="128.5" transform="rotate(-90 90.6 128.5)">2</text>
<text x="99.8" y="126.7">E2</text>
<text x="127.8" y="126.7">A4</text>
<text x="140.3" y="128.6" transform="rotate(-90 140.3 128.6)">1</text>
<text x="146.6" y="127.3" transform="rotate(-90 146.6 127.3)">2</text>
<text x="154.1" y="127.3" transform="rotate(-90 154.1 127.3)">1</text>
<text x="140.3" y="134.7" transform="rotate(-90 140.3 134.7)">2</text>
<text x="146.6" y="133.4" transform="rotate(-90 146.6 133.4)">1</text>
<text x="154.1" y="133.4" transform="rotate(-90 154.1 133.4)">2</text>
<text x="160.9" y="137.8">Title</text>
<text x="160.9" y="141.6">Size</text>
<text x="162.2" y="142.8">A3</text>
<text x="165.9" y="142.8">GPS</text>
<text x="165.9" y="141.6">Document Number</text>
<text x="202" y="141.6">Rev</text>
<text x="203.4" y="143.6">P0.1</text>
<text x="160.9" y="145.3">Date:</text>
<text x="185.8" y="145.3">Sheet</text>
<text x="192.2" y="145.3">5</text>
<text x="195.8" y="145.3">of</text>
<text x="199.5" y="145.3">36</text>
</g>
<g font-size="1.1" fill="#000080">
<text x="112" y="7.9">L504</text>
<text x="36.6" y="16.7">J501_NM</text>
<text x="64.7" y="16">FL502_NM</text>
<text x="64.7" y="17.2">SAFFB1G56KB0F0A</text>
<text x="112" y="13">NM</text>
<text x="112" y="14.6">0402</text>
<text x="125.7" y="13.5">C555</text>
<text x="125.7" y="14.7">NM</text>
<text x="125.7" y="16">0201</text>
<text x="154.3" y="17.2">FL501_NM</text>
<text x="2.5" y="20.5">J1537_NM</text>
<text x="21.2" y="20.4">R503</text>
<text x="31.2" y="18.2">MM8030-2610B</text>
<text x="95.8" y="20.4">L500</text>
<text x="113.2" y="18.5">U517_NM</text>
<text x="135.7" y="21.6">C514</text>
<text x="154.3" y="18.5">SAFFB1G56KB0F0A</text>
<text x="181.7" y="21.6">L505</text>
<text x="2.2" y="25.2">XM-217-XC-028-SP-1</text>
<text x="16.8" y="29.2">0402</text>
<text x="16.9" y="26">C517</text>
<text x="16.9" y="27.4">NM</text>
<text x="21.2" y="25.4">NM</text>
<text x="21.2" y="27.1">0402</text>
<text x="29.9" y="26">L502</text>
<text x="29.9" y="27.2">NM</text>
<text x="29.9" y="29.7">0402</text>
<text x="90.3" y="27.2">C510</text>
<text x="90.3" y="28.7">NM</text>
<text x="95.8" y="27.1">0201</text>
<text x="96.6" y="25.4">NM</text>
<text x="110.8" y="26">BGU8019</text>
<text x="135.7" y="26.7">NM</text>
<text x="135.7" y="28.3">0201</text>
<text x="145.1" y="27.2">C515</text>
<text x="145.1" y="28.7">NM</text>
<text x="176.2" y="27.2">C509</text>
<text x="176.2" y="28.7">NM</text>
<text x="181.7" y="28.3">0201</text>
<text x="182.5" y="26.7">NM</text>
<text x="90.1" y="30.7">0201</text>
<text x="145.4" y="30.6">0201</text>
<text x="176.5" y="30.6">0201</text>
<text x="102.1" y="45.3">U500_NM</text>
<text x="141.9" y="52.1">R521</text>
<text x="141.9" y="53.3">NM</text>
<text x="141.9" y="55.8">0201</text>
<text x="47.3" y="62.7">Y501_NM</text>
<text x="38.6" y="69.5">C516</text>
<text x="38.6" y="70.7">NM</text>
<text x="47.3" y="69">ENA3654C</text>
<text x="38.6" y="72">0201</text>
<text x="141.9" y="77">TP501</text>
<text x="80.9" y="82.6">R588</text>
<text x="58" y="85.7">R1532</text>
<text x="58" y="87.2">NM</text>
<text x="58.5" y="89.4">0201</text>
<text x="80.9" y="87.7">NM</text>
<text x="80.9" y="89.3">0201</text>
<text x="88.3" y="85.9">TP502</text>
<text x="158.1" y="88.2">TP509</text>
<text x="158.1" y="90.7">TP508</text>
<text x="158.1" y="95.6">TP510</text>
<text x="158.1" y="93.2">TP507</text>
<text x="56" y="107.5">R526</text>
<text x="54.8" y="111.8">NM</text>
<text x="58.5" y="111.8">0402</text>
<text x="51" y="115.6">R527</text>
<text x="54.8" y="115.6">NM</text>
<text x="58.5" y="115.6">0402</text>
<text x="68.5" y="116.8">C511</text>
<text x="68.5" y="118.1">NM</text>
<text x="68.5" y="119.3">0201</text>
<text x="77.2" y="116.8">C556</text>
<text x="77.2" y="118.1">NM</text>
<text x="77.2" y="119.3">0201</text>
<text x="161.8" y="119.3">C518</text>
<text x="183" y="114.3">C512</text>
<text x="183" y="115.6">NM</text>
<text x="183" y="116.8">0201</text>
<text x="92.1" y="124.3">C501</text>
<text x="92.1" y="125.5">NM</text>
<text x="161.8" y="120.5">NM</text>
<text x="161.8" y="121.8">0201</text>
<text x="92.1" y="126.7">0201</text>
<text x="102.1" y="131.2">BCM47531A1IUB2G</text>
<text x="141.9" y="130.5">C557</text>
<text x="141.9" y="131.7">NM</text>
<text x="148.1" y="131.5">C558</text>
<text x="148.1" y="130.3">NM</text>
<text x="148.1" y="129">0201</text>
<text x="155.6" y="129.2">C519</text>
<text x="155.6" y="130.5">NM</text>
<text x="155.6" y="131.7">0201</text>
<text x="141.9" y="133">0201</text>
</g>
<g font-size="1.1" fill="#004080">
<text x="3.7" y="22.9">1</text>
<text x="40.5" y="22.9">OUT</text>
<text x="44.1" y="21.9" transform="rotate(-90 44.1 21.9)">GND</text>
<text x="45.5" y="22.9">IN</text>
<text x="65.4" y="22.9">IN</text>
<text x="72.8" y="22.9">OUT</text>
<text x="113.9" y="21.7">GNDRF</text>
<text x="113.9" y="22.9">RF_IN</text>
<text x="121.2" y="21.7">GND</text>
<text x="121.4" y="22.9">VCC</text>
<text x="44.1" y="25.5" transform="rotate(-90 44.1 25.5)">GND</text>
<text x="65.4" y="26.7">GND2</text>
<text x="65.4" y="25.4">GND1</text>
<text x="72.1" y="26.7">GND3</text>
<text x="113.9" y="24.2">ENABLE RF_OUT</text>
<text x="155" y="24.2">IN</text>
<text x="155" y="27.9">GND2</text>
<text x="155" y="26.7">GND1</text>
<text x="161.7" y="27.9">GND3</text>
<text x="162.4" y="24.2">OUT</text>
<text x="102.7" y="50.3">RF_IN</text>
<text x="118.6" y="50.3">IF_TEST_OUT</text>
<text x="102.7" y="57.8">TCXO_IN</text>
<text x="102.7" y="55.3">RESERVED21</text>
<text x="47.9" y="65.3">OUTPUTGND</text>
<text x="102.7" y="64">TM0</text>
<text x="47.9" y="66.5">VCC</text>
<text x="52.8" y="66.5">GND</text>
<text x="102.7" y="71.5">LNA_EN</text>
<text x="102.7" y="69">RESERVED19</text>
<text x="102.7" y="70.2">RESERVED18</text>
<text x="102.7" y="77.7">CLK32</text>
<text x="102.7" y="75.2">GNSS_CAL</text>
<text x="102.7" y="83.9">SYNC_PPS</text>
<text x="119.1" y="83.9">HOST_WAKE</text>
<text x="102.7" y="85.2">IF_VALID</text>
<text x="118.7" y="85.2">RESERVED12</text>
<text x="118.7" y="86.4">RESERVED15</text>
<text x="102.7" y="91.4">NSTANDBY</text>
<text x="112.4" y="100.1">UART_NRTS_HOST_REQ</text>
<text x="117.1" y="98.9">UART_RXD_SDA</text>
<text x="117.3" y="97.6">UART_TXD_SCL</text>
<text x="119.3" y="101.3">UART_NCTS</text>
<text x="102.7" y="113.8">VDD_PMU_IN</text>
<text x="102.7" y="110.1">VDD_AUX_IN</text>
<text x="117.9" y="113.8">VDD1P1_CORE</text>
<text x="118.8" y="110.1">VDD1P8_AUX</text>
<text x="102.7" y="118.8">REF_CAP</text>
<text x="119.9" y="116.3">VDD_CORE</text>
<text x="102.7" y="125">VSS_CORE</text>
<text x="102.7" y="123.8">VSS_PMU</text>
<text x="102.7" y="121.3">VSS_IF</text>
<text x="102.7" y="122.5">VSS_LNA</text>
<text x="118.7" y="120">VDD1P2_GRF</text>
<text x="121" y="122.5">VDD_LNA</text>
<text x="122.2" y="123.8">VDD_IF</text>
<text x="102.7" y="126.2">VSS_CORE</text>
<text x="102.7" y="127.5">VSS_TSX</text>
<text x="122" y="127.5">VDD_IO</text>
</g>
<g font-size="1.1" fill="#f00">
<text x="83.1" y="24">5</text>
<text x="93.7" y="24">GPS_LNA_EN</text>
<text x="103.7" y="23.3" transform="rotate(-180 103.7 23.3)">o</text>
<text x="62" y="71.2">5</text>
<text x="72.6" y="71.2">GPS_LNA_EN</text>
<text x="82.5" y="70.7" transform="rotate(-180 82.5 70.7)">o</text>
<text x="61.3" y="77.5">11</text>
<text x="72.6" y="77.5">GPS_SLP_CLK</text>
<text x="82.5" y="76.9" transform="rotate(-180 82.5 76.9)">o</text>
<text x="157.1" y="83.1" transform="rotate(-180 157.1 83.1)">o</text>
<text x="159.3" y="83.7">GPS_HOST_WAKE</text>
<text x="179.4" y="83.7">9</text>
<text x="71.9" y="85">o</text>
<text x="25.3" y="91.2">11</text>
<text x="36.4" y="91.2">GPS_WAKEUP_R</text>
<text x="48.9" y="90.6" transform="rotate(-180 48.9 90.6)">o</text>
<text x="158.9" y="97.4">o</text>
<text x="158.9" y="98.6">o</text>
<text x="158.9" y="101.1">o</text>
<text x="160.8" y="99.3" transform="rotate(-180 160.8 99.3)">o</text>
<text x="163" y="97.5">UART_GPS_RXD</text>
<text x="163" y="98.8">UART_GPS_TXD</text>
<text x="163" y="101.3">UART_GPS_RTS</text>
<text x="163" y="99.9">UART_GPS_CTS</text>
<text x="181.8" y="98.8">11</text>
<text x="181.9" y="101.3">11</text>
<text x="181.9" y="99.9">11</text>
<text x="182.1" y="97.5">11</text>
</g>
</svg>
